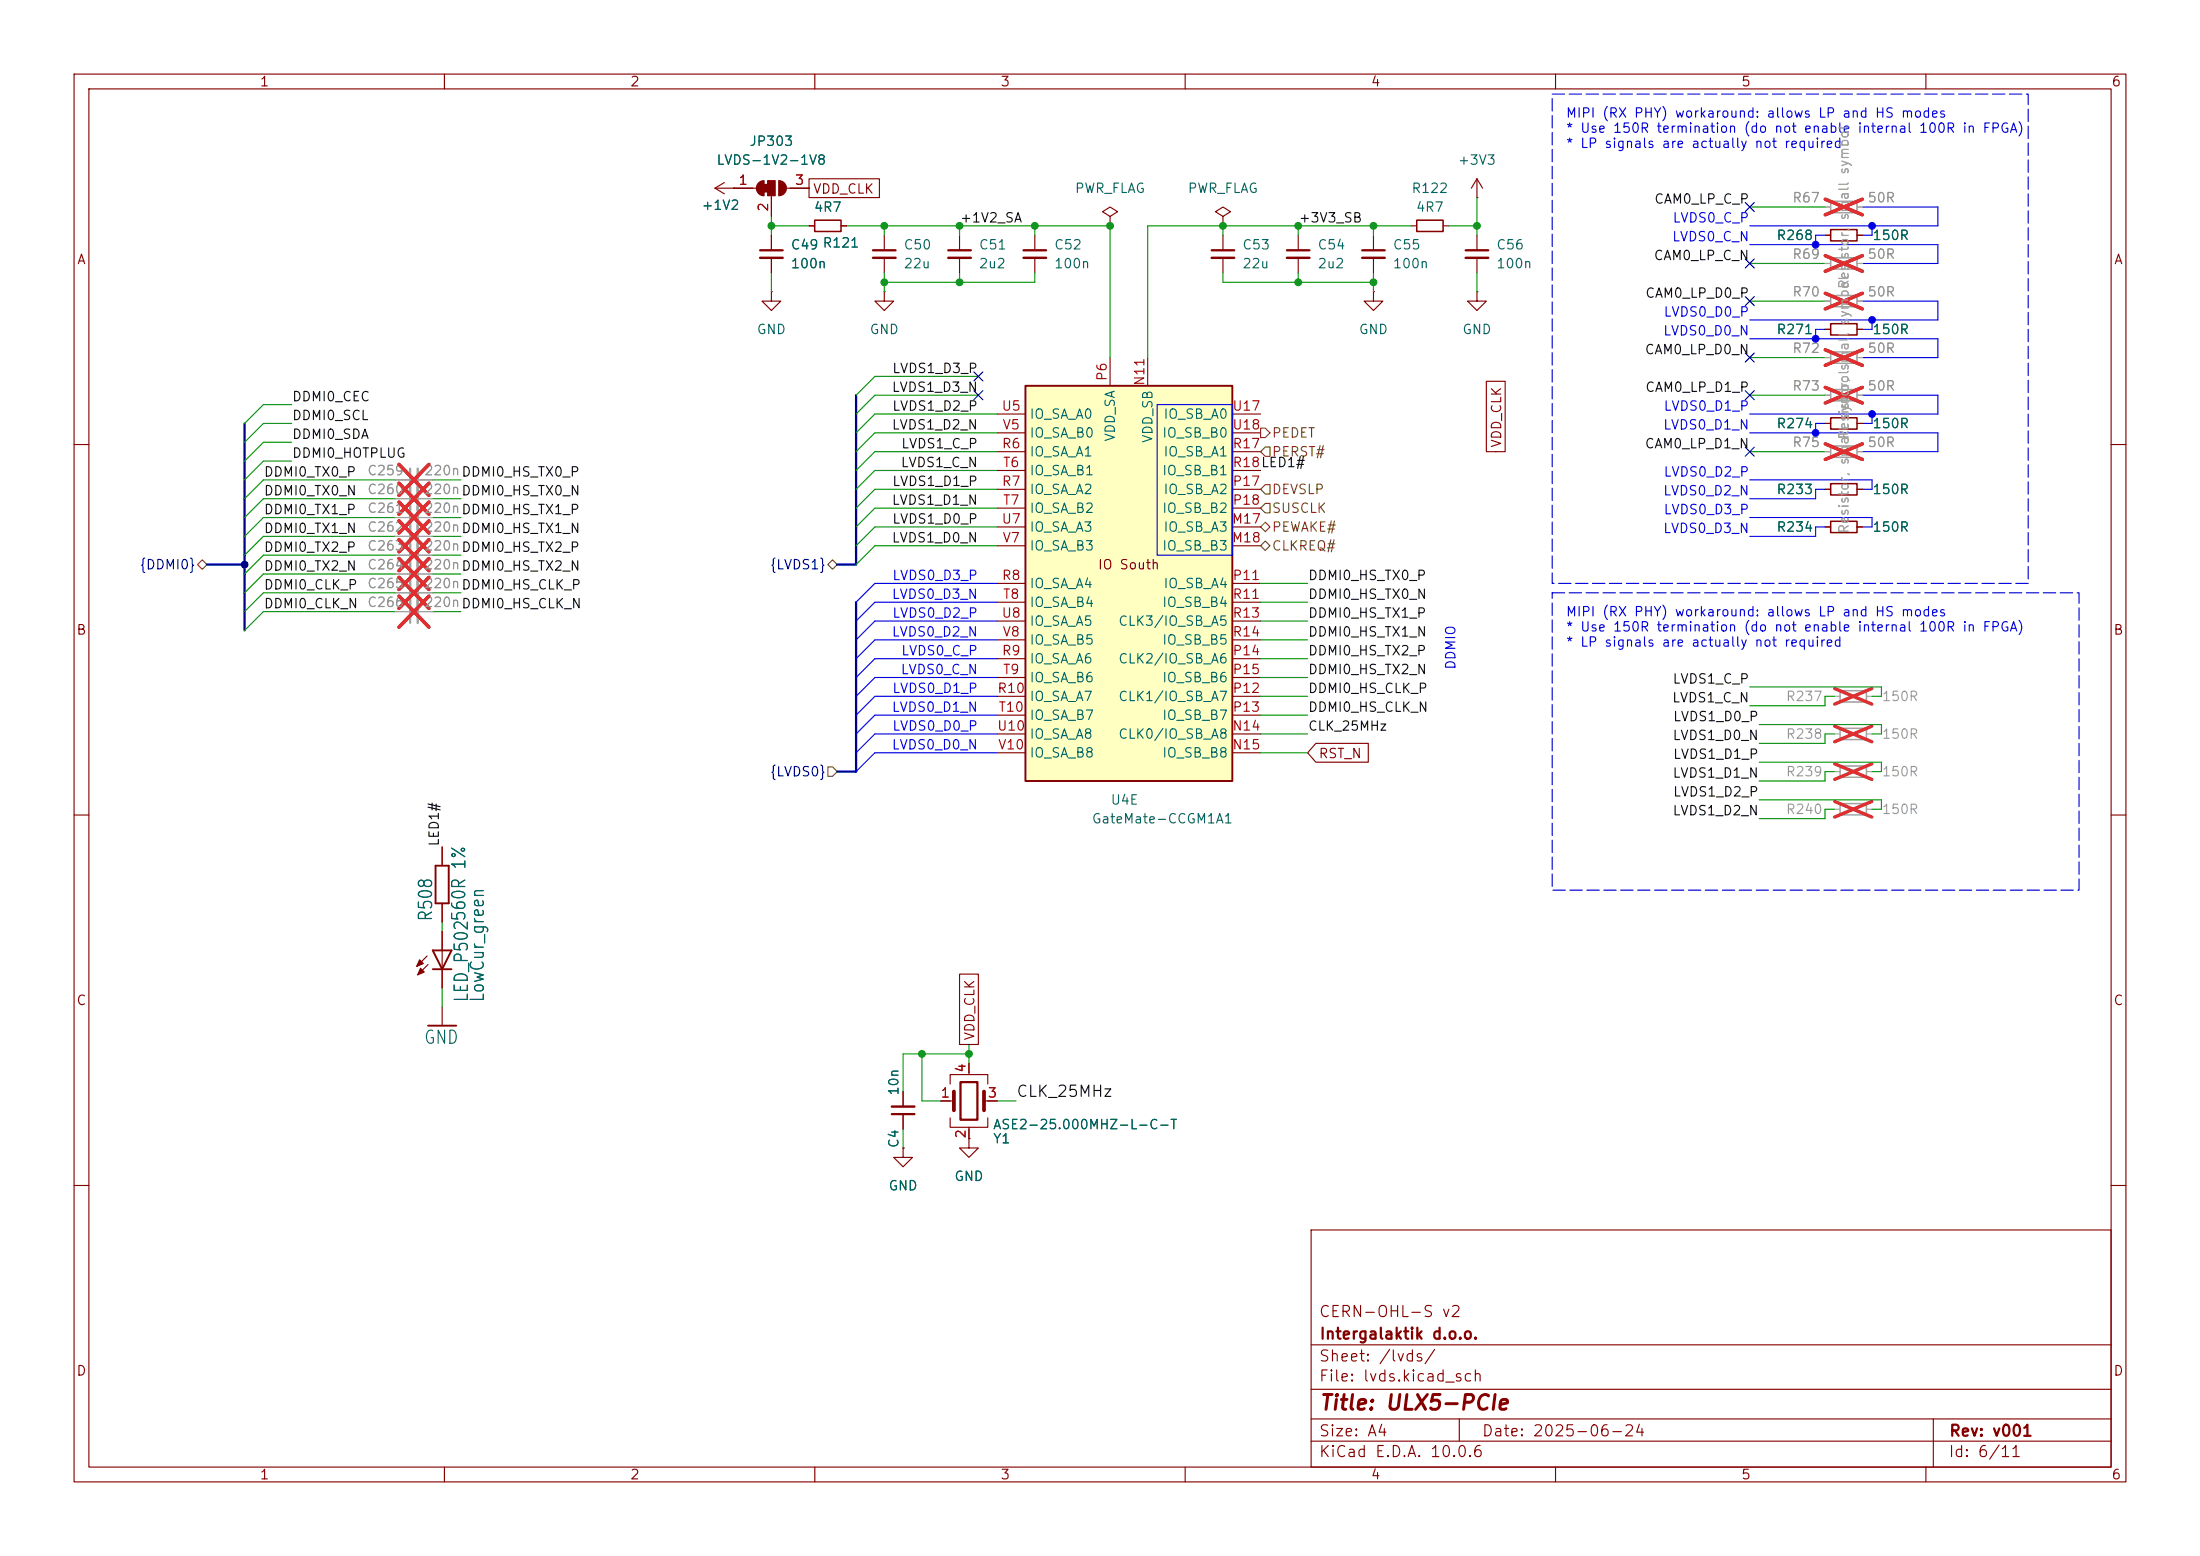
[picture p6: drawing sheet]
<svg xmlns="http://www.w3.org/2000/svg" width="297mm" height="210mm" viewBox="0 0 297 210" stroke-linecap="round" stroke-linejoin="round" font-family="sans-serif">
<g fill="none" stroke="#840000" stroke-width=".15">
<path d="M10 10h277v190h-277zM12 12h273v186h-273zM60 10v2M110 10v2M160 10v2M210 10v2M260 10v2M96.5 25.4l1.3 .8M96.5 25.4h5.6M97.8 24.6l-1.3 .8M99.1 25.4h.1M103.1 24.4v2"/>
<path d="M104.1 39.4v1.2h1.3l-1.3 1.3-1.2-1.3h1.2M104.1 39.4h.1M104.1 26.4v2.8M104.1 31.8v2M104.1 34.8v2M105.2 24.4v2M106.2 25.4h3M109.2 30.5h.8M113.5 30.5h.8M119.4 39.4v1.2h1.2l-1.2 1.3-1.3-1.3h1.3M119.4 39.4h.1M119.4 31.8v2"/>
<path d="M119.4 34.8v2M139.7 31.8v2M139.7 34.8v2M149.9 29.2l1-.6-1-.7-1.1 .7 1.1 .6v1.3M149.9 30.5h.1M165.1 29.2l1-.6-1-.7-1 .7 1 .6v1.3M165.1 30.5h.1M165.1 31.8v2M165.1 34.8v2M175.3 31.8v2M175.3 34.8v2M185.4 39.4v1.2h1.3l-1.3 1.3-1.3-1.3h1.3"/>
<path d="M185.4 39.4h.1M185.4 31.8v2M185.4 34.8v2M190.5 30.5h.8M194.8 30.5h.8M199.4 39.4v1.2h1.3l-1.3 1.3-1.3-1.3h1.3M199.4 39.4h.1M199.4 26.7h.1M199.4 24.1v2.6M199.4 31.8v2M199.4 34.8v2M199.4 24.1l-.8 1.3"/>
<path d="M199.4 24.1l.8 1.3M246.4 31.8h.7M250.7 31.8h.8M10 60h2M246.4 66h.7M246.4 71.1h.7M250.7 66h.8M250.7 71.1h.8M285 60h2M10 110h2M285 110h2M121.9 154.9v1.3h1.3l-1.3 1.3-1.3-1.3h1.3"/>
<path d="M121.9 154.9h.1M121.9 147.3v2.1M121.9 150.4v2M127 148.6h1.8M128.3 150.9v1.2h5v-1.2M128.3 146.3v-1.3h5v1.3M130.8 153.7v1.2h1.3l-1.3 1.3-1.3-1.3h1.3M130.8 153.7h.1M130.8 143.5v1.5M130.8 152.1v1.6M132.8 148.6h1.8M10 160h2"/>
<path d="M177 166h108v32h-108zM285 160h2M60 198v2M110 198v2M160 198v2M177 194.5h108M177 191.5h108M177 187.5h108M177 181.5h108M197 191.5v3M210 198v2M260 198v2"/>
<path d="M261 191.5v6.5"/>
</g>
<path d="M102.6 33.8h3.1M117.9 33.8h3M138.2 33.8h3M163.6 33.8h3M173.7 33.8h3.1M183.9 33.8h3M197.9 33.8h3M120.4 150.4h3M129.7 146.1h2.3v5h-2.3z" fill="none" stroke="#840000" stroke-width=".3"/>
<path d="M102.6 34.8h3.1M117.9 34.8h3M138.2 34.8h3M163.6 34.8h3M173.7 34.8h3.1M183.9 34.8h3M197.9 34.8h3M120.4 149.4h3" fill="none" stroke="#840000" stroke-width=".33"/>
<path d="M247.1 27.2h3.6v1.5h-3.6zM247.1 34.8h3.6v1.5h-3.6zM247.1 60.2h3.6v1.5h-3.6zM248.4 98.3h3.6v1.5h-3.6zM248.4 108.5h3.6v1.5h-3.6zM248.4 103.4h3.6v1.5h-3.6z" fill="none" stroke="#a1a1a1" stroke-width=".2"/>
<g fill="none" stroke="#a1a1a1" stroke-width=".15">
<path d="M246.4 27.9h.7M246.4 35.6h.7M250.7 27.9h.8M250.7 35.6h.8M246.4 61h.7M250.7 61h.8M53.3 82.6h2.1M56.4 82.6h2M247.6 99.1h.8M252 99.1h.7M247.6 109.2h.8M247.6 104.1h.8"/>
<path d="M252 109.2h.7M252 104.1h.7"/>
</g>
<g fill="none" stroke="#e12e31" stroke-width=".46">
<path d="M246.4 26.9l5 2.1M246.4 34.5l5 2.1M251.4 26.9l-5 2.1M251.4 34.5l-5 2.1M246.4 59.9l5 2.1M251.4 59.9l-5 2.1M53.9 80.5l4 4.1M57.9 80.5l-4 4.1M247.7 98l5 2.1M252.7 98l-5 2.1M247.7 108.2l5 2.1M247.7 103.1l5 2.1"/>
<path d="M252.7 108.2l-5 2.1M252.7 103.1l-5 2.1"/>
</g>
<path d="M110 29.7h3.5v1.5h-3.5zM191.3 29.7h3.5v1.5h-3.5zM247.1 31h3.6v1.5h-3.6zM247.1 65.3h3.6v1.5h-3.6zM247.1 70.4h3.6v1.5h-3.6z" fill="none" stroke="#840000" stroke-width=".2"/>
<path d="M128.8 147.3v2.6M132.8 147.3v2.6" fill="none" stroke="#840000" stroke-width=".51"/>
<g fill="#840000" stroke="#840000" stroke-width=".15">
<path d="M103.1 24.9h.5v1h-.5z"/>
<path d="M102.4 24.7l.4-.3h.3v2a1.02 1.02 0 0 1-.9-.6 1.02 1.02 0 0 1 .2-1.1z"/>
<path d="M103.6 24.4h1v2h-1z"/>
<path d="M105.2 24.4a1.02 1.02 0 0 1 1 1 1.02 1.02 0 0 1-1 1z"/>
</g>
<path d="M55.4 81v3.1" fill="none" stroke="#a1a1a1" stroke-width=".3"/>
<path d="M56.4 81v3.1" fill="none" stroke="#a1a1a1" stroke-width=".33"/>
<path d="M138.4 52.1h28v53.3h-28z" fill="#ffffc2"/>
<path d="M138.4 52.1h28v53.3h-28zM58.8 116.8h1.8v5.1h-1.8zM57.8 138.4h3.8M58.4 128.3h2.6l-1.3 2.5zM58.4 130.8h2.6" fill="none" stroke="#840000" stroke-width=".25"/>
<g fill="none" stroke="#840000" stroke-width=".15">
<path d="M99.1 25.4h.1M99.1 25.4h2.5M104.1 26.7v2.5M104.1 31.8v2M104.1 34.8v2M106.7 25.4h2.5M109.2 24.1h9.5v2.6h-9.5zM109.2 30.5h.8M113.5 30.5h.8M129.5 31.8v2M129.5 34.8v2M246.4 31.8h.7"/>
<path d="M250.7 31.8h.8M134.6 55.9h3.8M134.6 58.4h3.8M149.9 48.3v3.8M154.9 48.3v3.8M166.4 55.9h3.8M166.4 58.4h3.8M200.7 51.5h2.5v9.5h-2.5zM246.4 57.2h.7M246.4 44.5h.7M250.7 57.2h.8M250.7 44.5h.8"/>
<path d="M134.6 71.1h3.8M134.6 73.7h3.8M134.6 78.7h3.8M134.6 66h3.8M134.6 68.6h3.8M134.6 61h3.8M134.6 63.5h3.8M166.4 71.1h3.8M166.4 73.7h3.8M166.4 78.7h3.8M166.4 66h3.8M166.4 68.6h3.8"/>
<path d="M166.4 61h3.8M166.4 63.5h3.8M246.4 71.1h.7M246.4 66h.7M250.7 71.1h.8M250.7 66h.8M134.6 99.1h3.8M134.6 94h3.8M134.6 96.5h3.8M134.6 88.9h3.8M134.6 91.4h3.8M134.6 81.3h3.8"/>
<path d="M134.6 83.8h3.8M134.6 86.4h3.8M166.4 99.1h3.8M166.4 94h3.8M166.4 96.5h3.8M166.4 88.9h3.8M166.4 91.4h3.8M166.4 81.3h3.8M166.4 83.8h3.8M166.4 86.4h3.8M59.7 114.3v2.5M134.6 101.6h3.8"/>
<path d="M166.4 101.6h3.8M177.6 100.3h7.1v2.6h-7.1l-1.1-1.3zM57.7 129l-1.4 1.4M57.8 130.2l-1.4 1.4M59.7 121.9v2.6M59.7 125.7v7.7M59.7 135.9v2.5M129.5 131.5h2.6v9.5h-2.6zM121.9 154.9h.1M121.9 147.3v2.1M121.9 150.4v2M127 148.6h1.3"/>
<path d="M130.8 153.7h.1M130.8 143.5v1.3M130.8 152.4v1.3M133.3 148.6h1.3"/>
</g>
<path d="M247.1 39.9h3.6v1.5h-3.6zM247.1 47.5h3.6v1.5h-3.6zM247.1 52.6h3.6v1.5h-3.6zM248.4 93.2h3.6v1.5h-3.6z" fill="none" stroke="#a1a1a1" stroke-width=".2"/>
<g fill="none" stroke="#a1a1a1" stroke-width=".15">
<path d="M246.4 27.9h.7M246.4 35.6h.7M250.7 27.9h.8M250.7 35.6h.8M246.4 48.3h.7M246.4 53.3h.7M246.4 40.6h.7M250.7 48.3h.8M250.7 53.3h.8M250.7 40.6h.8M53.3 64.8h2.1M53.3 67.3h2.1"/>
<path d="M53.3 77.5h2.1M53.3 69.9h2.1M53.3 74.9h2.1M53.3 72.4h2.1M56.4 64.8h2M56.4 67.3h2M56.4 77.5h2M56.4 69.9h2M56.4 74.9h2M56.4 72.4h2M246.4 61h.7M250.7 61h.8"/>
<path d="M53.3 80h2.1M53.3 82.6h2.1M56.4 80h2M56.4 82.6h2M247.6 94h.8M252 94h.7"/>
</g>
<g fill="none" stroke="#e12e31" stroke-width=".46">
<path d="M246.4 39.6l5 2.1M246.4 26.9l5 2.1M246.4 34.5l5 2.1M251.4 39.6l-5 2.1M251.4 26.9l-5 2.1M251.4 34.5l-5 2.1M246.4 47.2l5 2.1M246.4 52.3l5 2.1M246.4 59.9l5 2.1M251.4 47.2l-5 2.1M251.4 52.3l-5 2.1M251.4 59.9l-5 2.1"/>
<path d="M53.9 62.7l4 4.2M53.9 65.2l4 4.2M53.9 77.9l4 4.2M53.9 75.4l4 4.2M53.9 67.8l4 4.1M53.9 72.8l4 4.2M53.9 70.3l4 4.2M57.9 62.7l-4 4.2M57.9 65.2l-4 4.2M57.9 77.9l-4 4.2M57.9 75.4l-4 4.2M57.9 67.8l-4 4.1"/>
<path d="M57.9 72.8l-4 4.2M57.9 70.3l-4 4.2M53.9 80.5l4 4.1M57.9 80.5l-4 4.1M247.7 92.9l5 2.1M252.7 92.9l-5 2.1"/>
</g>
<path d="M247.1 56.4h3.6v1.5h-3.6zM247.1 43.7h3.6v1.5h-3.6z" fill="none" stroke="#840000" stroke-width=".2"/>
<path d="M55.4 63.2v18.3" fill="none" stroke="#a1a1a1" stroke-width=".3"/>
<path d="M56.4 63.2v18.3" fill="none" stroke="#a1a1a1" stroke-width=".33"/>
<path d="M128 33.8h3.1" fill="none" stroke="#840000" stroke-width=".3"/>
<path d="M128 34.8h3.1" fill="none" stroke="#840000" stroke-width=".33"/>
<g fill="#840000" stroke="#840000" stroke-width=".15">
<path d="M56.6 129.5l.5 .5-.8 .4z"/>
<path d="M56.8 130.7l.5 .5-.9 .4z"/>
</g>
<path d="M170.2 57.8h.6l.6 .6-.6 .7h-.6zM26.7 76.2l.6-.6 .6 .6-.6 .6zM111.8 76.2l.6-.6 .6 .6-.6 .6zM170.2 71.1l.6-.6 .6 .6-.6 .7zM170.2 73.7l.6-.7 .6 .7-.6 .6zM170.8 65.4h.6v1.3h-.6l-.6-.7zM170.8 67.9h.6v1.3h-.6l-.6-.6zM170.8 60.3h.6v1.3h-.6l-.6-.6zM111.8 103.5h.6l.6 .6-.6 .7h-.6z" fill="none" stroke="#725600" stroke-width=".15"/>
<path d="M33 57.2v27.9M115.6 53.3v22.9h-2.6M27.9 76.2h5.1M115.6 81.3v22.8h-2.6" fill="none" stroke="#000084" stroke-width=".3"/>
<g fill="none" stroke="#009600" stroke-width=".15">
<path d="M104.1 30.5h5.1M104.1 29.2v2.6M104.1 36.8v2.6M114.3 30.5h35.6v17.8M119.4 30.5v1.3M119.4 36.8v2.6M129.5 30.5v1.3M129.5 36.8v1.3M139.7 30.5v1.3M139.7 36.8v1.3h-20.3M165.1 36.8v1.3h20.3M165.1 30.5v1.3"/>
<path d="M175.3 30.5v1.3M175.3 36.8v1.3M185.4 30.5v1.3M185.4 36.8v2.6M190.5 30.5h-35.6v17.8M195.6 30.5h3.8M199.4 26.7v5.1M199.4 36.8v2.6M236.2 27.9h10.2M236.2 35.6h10.2M39.4 59.7h-3.8l-2.6 2.5M39.4 54.6h-3.8l-2.6 2.6"/>
<path d="M39.4 57.2h-3.8l-2.6 2.5M132.1 50.8h-14l-2.5 2.5M132.1 53.3h-14l-2.5 2.6M134.6 58.4h-16.5l-2.5 2.6M134.6 55.9h-16.5l-2.5 2.5M236.2 53.3h10.2M236.2 40.6h10.2M236.2 48.3h10.2M39.4 62.2h-3.8l-2.6 2.6M53.3 77.5h-17.7l-2.6 2.5M53.3 74.9h-17.7l-2.6 2.6M53.3 69.9h-17.7l-2.6 2.5"/>
<path d="M53.3 72.4h-17.7l-2.6 2.5M53.3 67.3h-17.7l-2.6 2.6M53.3 64.8h-17.7l-2.6 2.5M58.4 77.5h3.8M58.4 74.9h3.8M58.4 69.9h3.8M58.4 72.4h3.8M58.4 67.3h3.8M58.4 64.8h3.8M134.6 61h-16.5l-2.5 2.5M134.6 71.1h-16.5l-2.5 2.6M134.6 63.5h-16.5l-2.5 2.5"/>
<path d="M134.6 66h-16.5l-2.5 2.6M134.6 68.6h-16.5l-2.5 2.5M134.6 73.7h-16.5l-2.5 2.5M170.2 78.7h6.3M236.2 61h10.2M53.3 80h-17.7l-2.6 2.6M53.3 82.6h-17.7l-2.6 2.5M58.4 80h3.8M58.4 82.6h3.8M170.2 94h6.3M170.2 99.1h6.3M170.2 86.4h6.3"/>
<path d="M170.2 88.9h6.3M170.2 91.4h6.3M170.2 96.5h6.3M170.2 83.8h6.3M170.2 81.3h6.3M236.2 92.7h17.8v1.3h-1.3M237.5 97.8h16.5v1.3h-1.3M247.6 94h-1.2v1.3h-10.2M247.6 99.1h-1.2v1.2h-8.9M170.2 101.6h6.3M237.5 108h16.5v1.2h-1.3M237.5 102.9h16.5v1.2h-1.3"/>
<path d="M247.6 104.1h-1.2v1.3h-8.9M247.6 109.2h-1.2v1.3h-8.9M59.7 124.5v1.2M59.7 133.4v2.5M121.9 152.4v2.5M124.5 142.2v6.4h2.5M130.8 142.2h-8.9v5.1M130.8 141v2.5M134.6 148.6h2.6"/>
</g>
<g fill="none" stroke="#00f" stroke-width=".15">
<path d="M236.2 33h25.4v2.6h-10.1M246.4 31.8h-1.3v1.2M251.5 27.9h10.1v2.6h-25.4M252.7 30.5v1.3h-1.2M236.2 45.7h25.4v2.6h-10.1M236.2 58.4h25.4v2.6h-10.1M246.4 44.5h-1.3v1.2M246.4 57.2h-1.3v1.2M251.5 40.6h10.1v2.6h-25.4M251.5 53.3h10.1v2.6h-25.4M252.7 43.2v1.3h-1.2M252.7 55.9v1.3h-1.2"/>
<path d="M134.6 78.7h-16.5l-2.5 2.6M236.2 64.8h16.5v1.2h-1.2M236.2 69.9h16.5v1.2h-1.2M246.4 71.1h-1.3v1.3h-8.9M246.4 66h-1.3v1.3h-8.9M134.6 99.1h-16.5l-2.5 2.5M134.6 96.5h-16.5l-2.5 2.6M134.6 94h-16.5l-2.5 2.5M134.6 91.4h-16.5l-2.5 2.6M134.6 88.9h-16.5l-2.5 2.5M134.6 83.8h-16.5l-2.5 2.6M134.6 86.4h-16.5l-2.5 2.5"/>
<path d="M134.6 81.3h-16.5l-2.5 2.5M134.6 101.6h-16.5l-2.5 2.5"/>
</g>
<g fill="none" stroke="#000084" stroke-width=".15">
<path d="M235.6 27.3l1.2 1.2M235.6 35l1.2 1.2M236.8 27.3l-1.2 1.2M236.8 35l-1.2 1.2M131.5 52.7l1.2 1.2M131.5 50.2l1.2 1.2M132.7 52.7l-1.2 1.2M132.7 50.2l-1.2 1.2M235.6 40l1.2 1.2M235.6 52.7l1.2 1.2M235.6 47.7l1.2 1.2M236.8 40l-1.2 1.2"/>
<path d="M236.8 52.7l-1.2 1.2M236.8 47.7l-1.2 1.2M235.6 60.4l1.2 1.2M236.8 60.4l-1.2 1.2"/>
</g>
<path d="M156.2 54.6h10.2v20.3h-10.2z" fill="none" stroke="#0000c2" stroke-width=".15"/>
<path d="M209.5 12.7h64.3v66h-64.3zM209.5 80h71.2v40.1h-71.2z" fill="none" stroke="#0000c2" stroke-width=".15" stroke-dasharray="1.7 .6"/>
<g fill="#00f" stroke="#00f" stroke-width=".14">
<circle cx="245.1" cy="45.7" r=".46"/>
<circle cx="245.1" cy="58.4" r=".46"/>
<circle cx="252.7" cy="55.9" r=".46"/>
<circle cx="252.7" cy="43.2" r=".46"/>
<circle cx="252.7" cy="30.5" r=".46"/>
<circle cx="245.1" cy="33" r=".46"/>
</g>
<g fill="#009600" stroke="#009600" stroke-width=".14">
<circle cx="199.4" cy="30.5" r=".46"/>
<circle cx="165.1" cy="30.5" r=".46"/>
<circle cx="175.3" cy="30.5" r=".46"/>
<circle cx="185.4" cy="30.5" r=".46"/>
<circle cx="185.4" cy="38.1" r=".46"/>
<circle cx="175.3" cy="38.1" r=".46"/>
<circle cx="104.1" cy="30.5" r=".46"/>
<circle cx="130.8" cy="142.2" r=".46"/>
<circle cx="124.5" cy="142.2" r=".46"/>
<circle cx="139.7" cy="30.5" r=".46"/>
<circle cx="119.4" cy="38.1" r=".46"/>
<circle cx="149.9" cy="30.5" r=".46"/>
<circle cx="119.4" cy="30.5" r=".46"/>
<circle cx="129.5" cy="30.5" r=".46"/>
<circle cx="129.5" cy="38.1" r=".46"/>
</g>
<circle cx="33" cy="76.2" r=".46" fill="#000084" stroke="#000084" stroke-width=".14"/>
<text font-size="2" fill="#840000" x="178" y="190.8">Title: ULX5-PCIe</text>
<g font-size="1.8" fill="#006464">
<text x="58.8" y="124.5" transform="rotate(-90 58.8 124.5)">R508</text>
<text x="63.6" y="135.4" transform="rotate(-90 63.6 135.4)">LED_P502560R 1%</text>
<text x="65.8" y="135.4" transform="rotate(-90 65.8 135.4)">LowCur_green</text>
<text x="57.1" y="141.3">GND</text>
</g>
<text font-size="1.5" fill="#0f0f0f" x="137.1" y="148.4">CLK_25MHz</text>
<g font-size="1.5" fill="#840000">
<text x="178" y="178.1">CERN-OHL-S v2</text>
<text x="178" y="184.1">Sheet: /lvds/</text>
<text x="178" y="181.1">Intergalaktik d.o.o.</text>
<text x="178" y="186.8">File: lvds.kicad_sch</text>
<text x="178" y="197">KiCad E.D.A. 10.0.6</text>
<text x="178" y="194.2">Size: A4</text>
<text x="200" y="194.2">Date: 2025-06-24</text>
<text x="263" y="197">Id: 6/11</text>
<text x="263" y="194.2">Rev: v001</text>
</g>
<g font-size="1.3" fill="#840000">
<text x="35" y="12">1</text>
<text x="85" y="12">2</text>
<text x="135" y="12">3</text>
<text x="185" y="12">4</text>
<text x="235" y="12">5</text>
<text x="285" y="12">6</text>
<text x="109.7" y="26.5">VDD_CLK</text>
<text x="10.3" y="36">A</text>
<text x="285.3" y="36">A</text>
<text x="203" y="60.5" transform="rotate(-90 203 60.5)">VDD_CLK</text>
<text x="148.1" y="77.2">IO South</text>
<text x="10.2" y="86">B</text>
<text x="285.2" y="86">B</text>
<text x="177.9" y="102.7">RST_N</text>
<text x="10.2" y="136">C</text>
<text x="285.2" y="136">C</text>
<text x="131.9" y="140.5" transform="rotate(-90 131.9 140.5)">VDD_CLK</text>
<text x="10.2" y="186">D</text>
<text x="285.2" y="186">D</text>
<text x="35" y="200">1</text>
<text x="85" y="200">2</text>
<text x="135" y="200">3</text>
<text x="185" y="200">4</text>
<text x="235" y="200">5</text>
<text x="285" y="200">6</text>
</g>
<g font-size="1.3" fill="#0000c2">
<text x="211.3" y="16.2">MIPI (RX PHY) workaround: allows LP and HS modes</text>
<text x="211.3" y="18.2">* Use 150R termination (do not enable internal 100R in FPGA)</text>
<text x="211.3" y="20.3">* LP signals are actually not required</text>
<text x="211.3" y="83.5">MIPI (RX PHY) workaround: allows LP and HS modes</text>
<text x="211.3" y="85.6">* Use 150R termination (do not enable internal 100R in FPGA)</text>
<text x="211.3" y="87.6">* LP signals are actually not required</text>
<text x="196.8" y="90.5" transform="rotate(-90 196.8 90.5)">DDMIO</text>
</g>
<g font-size="1.3" fill="#006464">
<text x="96.6" y="22.6">LVDS-1V2-1V8</text>
<text x="101.1" y="20">JP303</text>
<text x="196.7" y="22.6">+3V3</text>
<text x="94.6" y="28.6">+1V2</text>
<text x="109.8" y="28.9">4R7</text>
<text x="145" y="26.4">PWR_FLAG</text>
<text x="160.3" y="26.4">PWR_FLAG</text>
<text x="190.5" y="26.4">R122</text>
<text x="191.1" y="28.9">4R7</text>
<text x="106.7" y="34">C49 R121</text>
<text x="121.9" y="34">C50</text>
<text x="132.1" y="34">C51</text>
<text x="142.2" y="34">C52</text>
<text x="167.6" y="34">C53</text>
<text x="177.8" y="34">C54</text>
<text x="187.9" y="34">C55</text>
<text x="201.9" y="34">C56</text>
<text x="239.7" y="32.7">R268</text>
<text x="252.7" y="32.7">150R</text>
<text x="106.7" y="36.5">100n</text>
<text x="121.9" y="36.5">22u</text>
<text x="132.1" y="36.5">2u2</text>
<text x="142.2" y="36.5">100n</text>
<text x="167.6" y="36.5">22u</text>
<text x="177.8" y="36.5">2u2</text>
<text x="187.9" y="36.5">100n</text>
<text x="201.9" y="36.5">100n</text>
<text x="102.1" y="45.4">GND</text>
<text x="117.3" y="45.4">GND</text>
<text x="183.4" y="45.4">GND</text>
<text x="197.3" y="45.4">GND</text>
<text x="239.7" y="45.4">R271</text>
<text x="252.7" y="45.4">150R</text>
<text x="138.9" y="56.8">IO_SA_A0</text>
<text x="138.9" y="59.4">IO_SA_B0</text>
<text x="150.8" y="59.7" transform="rotate(-90 150.8 59.7)">VDD_SA</text>
<text x="155.9" y="59.9" transform="rotate(-90 155.9 59.9)">VDD_SB</text>
<text x="156.8" y="59.4">IO_SB_B0</text>
<text x="157" y="56.8">IO_SB_A0</text>
<text x="239.7" y="58.1">R274</text>
<text x="252.7" y="58.1">150R</text>
<text x="138.9" y="61.9">IO_SA_A1</text>
<text x="138.9" y="64.5">IO_SA_B1</text>
<text x="156.8" y="64.5">IO_SB_B1</text>
<text x="157" y="61.9">IO_SB_A1</text>
<text x="138.9" y="67">IO_SA_A2</text>
<text x="138.9" y="69.5">IO_SA_B2</text>
<text x="156.8" y="69.5">IO_SB_B2</text>
<text x="157" y="67">IO_SB_A2</text>
<text x="239.7" y="67">R233</text>
<text x="252.7" y="67">150R</text>
<text x="138.9" y="72.1">IO_SA_A3</text>
<text x="138.9" y="74.6">IO_SA_B3</text>
<text x="156.8" y="74.6">IO_SB_B3</text>
<text x="157" y="72.1">IO_SB_A3</text>
<text x="239.7" y="72.1">R234</text>
<text x="252.7" y="72.1">150R</text>
<text x="138.9" y="79.7">IO_SA_A4</text>
<text x="138.9" y="82.2">IO_SA_B4</text>
<text x="156.8" y="82.2">IO_SB_B4</text>
<text x="157" y="79.7">IO_SB_A4</text>
<text x="138.9" y="89.9">IO_SA_A6</text>
<text x="138.9" y="84.8">IO_SA_A5</text>
<text x="138.9" y="87.3">IO_SA_B5</text>
<text x="150.9" y="89.9">CLK2/IO_SB_A6</text>
<text x="150.9" y="84.8">CLK3/IO_SB_A5</text>
<text x="156.8" y="87.3">IO_SB_B5</text>
<text x="138.9" y="94.9">IO_SA_A7</text>
<text x="138.9" y="92.4">IO_SA_B6</text>
<text x="150.9" y="94.9">CLK1/IO_SB_A7</text>
<text x="156.8" y="92.4">IO_SB_B6</text>
<text x="138.9" y="97.5">IO_SA_B7</text>
<text x="138.9" y="100">IO_SA_A8</text>
<text x="150.9" y="100">CLK0/IO_SB_A8</text>
<text x="156.8" y="97.5">IO_SB_B7</text>
<text x="138.9" y="102.6">IO_SA_B8</text>
<text x="156.8" y="102.6">IO_SB_B8</text>
<text x="147.3" y="111.5">GateMate-CCGM1A1</text>
<text x="149.8" y="108.9">U4E</text>
<text x="121.6" y="148" transform="rotate(-90 121.6 148)">10n</text>
<text x="121.6" y="155" transform="rotate(-90 121.6 155)">C4</text>
<text x="134" y="154.6">Y1</text>
<text x="134" y="152.7">ASE2-25.000MHZ-L-C-T</text>
<text x="119.9" y="161">GND</text>
<text x="128.7" y="159.7">GND</text>
</g>
<g font-size="1.3" fill="#a90000">
<text x="99.6" y="25.3">1</text>
<text x="104" y="28.7" transform="rotate(-90 104 28.7)">2</text>
<text x="107.2" y="25.3">3</text>
<text x="149.7" y="51.5" transform="rotate(-90 149.7 51.5)">P6</text>
<text x="154.8" y="52.2" transform="rotate(-90 154.8 52.2)">N11</text>
<text x="135.1" y="55.7">U5</text>
<text x="135.2" y="58.3">V5</text>
<text x="166.3" y="55.7">U17</text>
<text x="166.3" y="58.3">U18</text>
<text x="135.2" y="60.8">R6</text>
<text x="135.2" y="65.9">R7</text>
<text x="135.3" y="63.4">T6</text>
<text x="166.3" y="65.9">P17</text>
<text x="166.3" y="60.8">R17</text>
<text x="166.3" y="63.4">R18LED1#</text>
<text x="135.1" y="71">U7</text>
<text x="135.3" y="68.4">T7</text>
<text x="166.2" y="71">M17</text>
<text x="166.3" y="68.4">P18</text>
<text x="135.2" y="73.5">V7</text>
<text x="166.2" y="73.5">M18</text>
<text x="135.1" y="83.7">U8</text>
<text x="135.2" y="78.6">R8</text>
<text x="135.3" y="81.1">T8</text>
<text x="166.3" y="78.6">P11</text>
<text x="166.3" y="81.1">R11</text>
<text x="166.3" y="83.7">R13</text>
<text x="135.2" y="88.8">R9</text>
<text x="135.2" y="86.2">V8</text>
<text x="166.3" y="88.8">P14</text>
<text x="166.3" y="86.2">R14</text>
<text x="134.6" y="93.8">R10</text>
<text x="135.3" y="91.3">T9</text>
<text x="166.3" y="93.8">P12</text>
<text x="166.3" y="91.3">P15</text>
<text x="134.5" y="98.9">U10</text>
<text x="134.6" y="101.5">V10</text>
<text x="134.7" y="96.4">T10</text>
<text x="166.3" y="98.9">N14</text>
<text x="166.3" y="101.5">N15</text>
<text x="166.3" y="96.4">P13</text>
<text x="126.9" y="148.5">1</text>
<text x="130.7" y="144.9" transform="rotate(-90 130.7 144.9)">4</text>
<text x="133.3" y="148.5">3</text>
<text x="130.7" y="153.8" transform="rotate(-90 130.7 153.8)">2</text>
</g>
<g font-size="1.3" fill="#0f0f0f">
<text x="223.2" y="27.8">CAM0_LP_C_P</text>
<text x="129.5" y="30.4">+1V2_SA</text>
<text x="175.2" y="30.4">+3V3_SB</text>
<text x="223.2" y="35.4">CAM0_LP_C_N</text>
<text x="222" y="40.5">CAM0_LP_D0_P</text>
<text x="120.3" y="53.2">LVDS1_D3_N</text>
<text x="120.4" y="50.7">LVDS1_D3_P</text>
<text x="222" y="48.1">CAM0_LP_D0_N</text>
<text x="222" y="53.2">CAM0_LP_D1_P</text>
<text x="39.3" y="54.5">DDMI0_CEC</text>
<text x="39.3" y="57">DDMI0_SCL</text>
<text x="39.3" y="59.6">DDMI0_SDA</text>
<text x="120.3" y="58.3">LVDS1_D2_N</text>
<text x="120.4" y="55.8">LVDS1_D2_P</text>
<text x="35.5" y="64.6">DDMI0_TX0_P</text>
<text x="39.3" y="62.1">DDMI0_HOTPLUG</text>
<text x="120.4" y="65.9">LVDS1_D1_P</text>
<text x="121.5" y="63.4">LVDS1_C_N</text>
<text x="121.6" y="60.8">LVDS1_C_P</text>
<text x="222" y="60.8">CAM0_LP_D1_N</text>
<text x="35.5" y="67.2">DDMI0_TX0_N</text>
<text x="35.5" y="69.7">DDMI0_TX1_P</text>
<text x="120.3" y="68.5">LVDS1_D1_N</text>
<text x="120.4" y="71">LVDS1_D0_P</text>
<text x="35.5" y="74.8">DDMI0_TX2_P</text>
<text x="35.5" y="77.3">DDMI0_TX2_N</text>
<text x="35.5" y="72.3">DDMI0_TX1_N</text>
<text x="120.3" y="73.5">LVDS1_D0_N</text>
<text x="35.5" y="82.4">DDMI0_CLK_N</text>
<text x="35.5" y="79.9">DDMI0_CLK_P</text>
<text x="176.5" y="81.2">DDMI0_HS_TX0_N</text>
<text x="176.5" y="83.7">DDMI0_HS_TX1_P</text>
<text x="176.5" y="78.6">DDMI0_HS_TX0_P</text>
<text x="176.5" y="88.8">DDMI0_HS_TX2_P</text>
<text x="176.5" y="86.2">DDMI0_HS_TX1_N</text>
<text x="176.5" y="93.9">DDMI0_HS_CLK_P</text>
<text x="176.5" y="91.3">DDMI0_HS_TX2_N</text>
<text x="225.7" y="95.1">LVDS1_C_N</text>
<text x="225.7" y="92.6">LVDS1_C_P</text>
<text x="176.5" y="96.4">DDMI0_HS_CLK_N</text>
<text x="176.5" y="98.9">CLK_25MHz</text>
<text x="225.7" y="100.2">LVDS1_D0_N</text>
<text x="225.8" y="97.7">LVDS1_D0_P</text>
<text x="225.7" y="105.3">LVDS1_D1_N</text>
<text x="225.8" y="107.8">LVDS1_D2_P</text>
<text x="225.8" y="102.7">LVDS1_D1_P</text>
<text x="225.7" y="110.4">LVDS1_D2_N</text>
<text x="59.6" y="114.3" transform="rotate(-90 59.6 114.3)">LED1#</text>
</g>
<g font-size="1.3" fill="#989898">
<text x="241.9" y="27.6">R67</text>
<text x="252" y="27.6">50R</text>
<text x="241.9" y="35.3">R69</text>
<text x="252" y="35.3">50R</text>
<text x="241.9" y="40.3">R70</text>
<text x="252" y="40.3">50R</text>
<text x="241.9" y="48">R72</text>
<text x="252" y="48">50R</text>
<text x="241.9" y="53">R73</text>
<text x="252" y="53">50R</text>
<text x="49.5" y="64.5">C259</text>
<text x="57.2" y="64.5">220nDDMI0_HS_TX0_P</text>
<text x="57.2" y="64.5">220n</text>
<text x="241.9" y="60.7">R75</text>
<text x="252" y="60.7">50R</text>
<text x="49.5" y="67">C260</text>
<text x="49.5" y="69.5">C261</text>
<text x="57.2" y="67">220nDDMI0_HS_TX0_N</text>
<text x="57.2" y="69.5">220nDDMI0_HS_TX1_P</text>
<text x="57.2" y="67">220n</text>
<text x="57.2" y="69.5">220n</text>
<text x="49.5" y="77.2">C264</text>
<text x="49.5" y="74.6">C263</text>
<text x="49.5" y="72.1">C262</text>
<text x="57.2" y="77.2">220nDDMI0_HS_TX2_N</text>
<text x="57.2" y="74.6">220nDDMI0_HS_TX2_P</text>
<text x="57.2" y="72.1">220nDDMI0_HS_TX1_N</text>
<text x="57.2" y="72.1">220n</text>
<text x="57.2" y="74.6">220n</text>
<text x="57.2" y="77.2">220n</text>
<text x="49.5" y="82.2">C266</text>
<text x="49.5" y="79.7">C265</text>
<text x="57.2" y="82.2">220nDDMI0_HS_CLK_N</text>
<text x="57.2" y="79.7">220nDDMI0_HS_CLK_P</text>
<text x="57.2" y="79.7">220n</text>
<text x="57.2" y="82.2">220n</text>
<text x="241" y="94.9">R237</text>
<text x="254" y="94.9">150R</text>
<text x="241" y="100">R238</text>
<text x="254" y="100">150R</text>
<text x="241" y="105.1">R239</text>
<text x="254" y="105.1">150R</text>
<text x="241" y="110.2">R240</text>
<text x="254" y="110.2">150R</text>
</g>
<g font-size="1.3" fill="#a1a1a1">
<text x="249.9" y="29.9" transform="rotate(-90 249.9 29.9)">small symbol</text>
<text x="249.9" y="39.1" transform="rotate(-90 249.9 39.1)">Resistor,</text>
<text x="249.9" y="59.4" transform="rotate(-90 249.9 59.4)">Resistor,</text>
<text x="249.9" y="72.1" transform="rotate(-90 249.9 72.1)">Resistor, small symbolsmall symbol</text>
</g>
<g font-size="1.3" fill="#00f">
<text x="225.7" y="32.9">LVDS0_C_N</text>
<text x="225.7" y="30.4">LVDS0_C_P</text>
<text x="224.4" y="45.6">LVDS0_D0_N</text>
<text x="224.5" y="43.1">LVDS0_D0_P</text>
<text x="224.4" y="58.3">LVDS0_D1_N</text>
<text x="224.5" y="55.8">LVDS0_D1_P</text>
<text x="224.5" y="64.6">LVDS0_D2_P</text>
<text x="224.4" y="67.2">LVDS0_D2_N</text>
<text x="224.5" y="69.7">LVDS0_D3_P</text>
<text x="224.4" y="72.3">LVDS0_D3_N</text>
<text x="120.3" y="81.2">LVDS0_D3_N</text>
<text x="120.4" y="78.6">LVDS0_D3_P</text>
<text x="120.4" y="83.7">LVDS0_D2_P</text>
<text x="120.3" y="86.2">LVDS0_D2_N</text>
<text x="121.6" y="88.8">LVDS0_C_P</text>
<text x="120.4" y="93.9">LVDS0_D1_P</text>
<text x="121.5" y="91.3">LVDS0_C_N</text>
<text x="120.3" y="101.5">LVDS0_D0_N</text>
<text x="120.3" y="96.4">LVDS0_D1_N</text>
<text x="120.4" y="98.9">LVDS0_D0_P</text>
</g>
<g font-size="1.3" fill="#725600">
<text x="171.6" y="59.4">PEDET</text>
<text x="171.6" y="61.9">PERST#</text>
<text x="171.6" y="67">DEVSLP</text>
<text x="171.6" y="69.5">SUSCLK</text>
<text x="171.6" y="72.1">PEWAKE#</text>
<text x="171.6" y="74.6">CLKREQ#</text>
</g>
<g font-size="1.3" fill="#000084">
<text x="18.8" y="77.2">{DDMI0}</text>
<text x="103.8" y="77.2">{LVDS1}</text>
<text x="103.8" y="105.1">{LVDS0}</text>
</g>
</svg>
